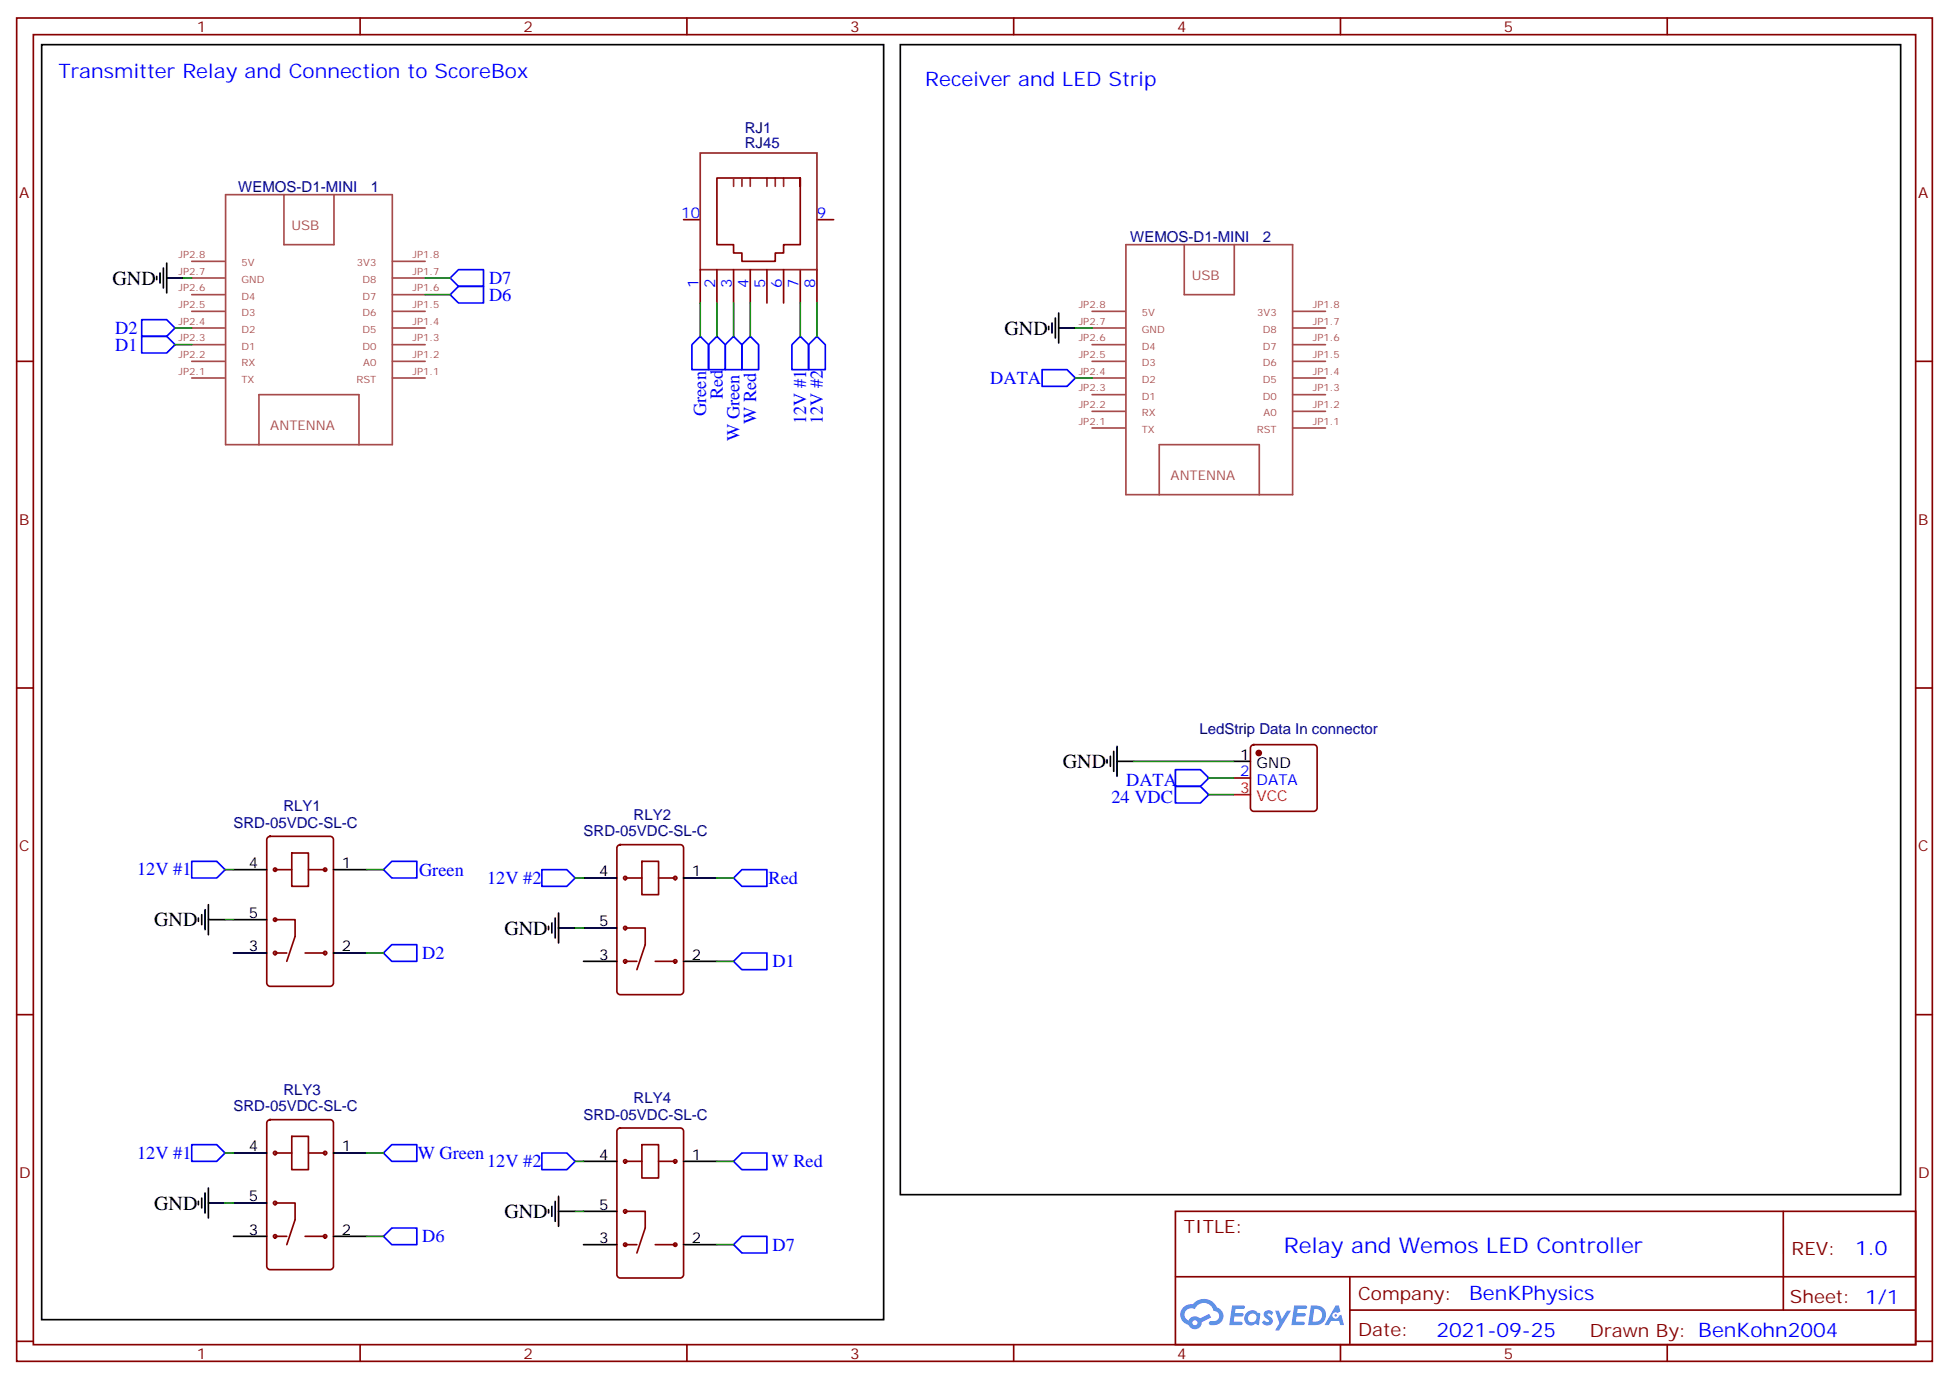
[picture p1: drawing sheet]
<svg xmlns="http://www.w3.org/2000/svg" width="412mm" height="292mm" viewBox="0 0 412 292" stroke-linecap="round" stroke-linejoin="round" font-family="sans-serif">
<g fill="none" stroke="#870000" stroke-width=".35">
<path d="M3.5 3.8h405.4v284.3h-405.4zM7.1 7.3h398.2v277.3h-398.2zM76.2 3.8v3.5M145.3 3.8v3.5M214.5 3.8v3.5M283.6 3.8v3.5M352.8 3.8v3.5M3.5 76.5h3.6M405.3 76.5h3.6M3.5 145.6h3.6M405.3 145.6h3.6M3.5 214.8h3.6"/>
<path d="M405.3 214.8h3.6M248.7 256.4h156.6v28.2h-156.6zM377.3 256.4v20.9M248.7 270.2h156.5M285.6 277.3h119.6M285.6 270.2v14.2M3.5 283.9h3.6M76.2 284.6v3.5M145.3 284.6v3.5M214.5 284.6v3.5M283.6 284.6v3.5M352.8 284.6v3.5"/>
<path d="M405.3 283.9h3.6"/>
</g>
<g fill="#5487ff">
<path d="M267.7 277.6a1.22 1.22 0 0 1 1.7 .2l-.4 .6a.47 .47 0 0 0-.3-.4 .47 .47 0 0 0-.5 .2v.1a1.55 1.55 0 0 1 1.1 1.5 1.34 1.34 0 0 1-2.3 .2l.5-.6 .7 .5a.29 .29 0 0 0 .3-.3 .29 .29 0 0 0-.2-.3 1.04 1.04 0 0 1-.6-1.7z"/>
<path d="M260.7 276.3h2.1a.43 .43 0 0 1 .5 .1 .43 .43 0 0 1 .1 .5l-.3 .2h-1.7l-.1 .8h1.5a.37 .37 0 0 1 .3 .4 .37 .37 0 0 1-.3 .4h-1.6l-.2 1.1h1.3a.43 .43 0 0 1 .5 0 .43 .43 0 0 1 .1 .5l-.3 .2h-2.5z"/>
<path d="M273.8 276.3h2.2a.43 .43 0 0 1 .4 .1 .43 .43 0 0 1 .1 .5l-.3 .2h-1.6l-.2 .8h1.6a.37 .37 0 0 1 .3 .4 .37 .37 0 0 1-.4 .4h-1.6l-.1 1.1h1.3a.43 .43 0 0 1 .4 0 .43 .43 0 0 1 .1 .5l-.3 .2h-2.4z"/>
<path d="M282.6 276.3h.7l.3 1.3-.6 .3a.69 .69 0 0 0-1 .3 .69 .69 0 0 0 .4 .9 .69 .69 0 0 0 .9-.6l.5-.2 .6 2.2h-.8l-.2-.9h-1.8l-.5 .9h-.8z"/>
<path d="M269.8 277.4h.8l.6 1.8 1.1-1.8h.9l-2.6 4.2h-.8l.9-1.5z"/>
<path d="M277.4 276.3l-.6 4.2h1.3a2.11 2.11 0 0 0 2.5-2.1 2.11 2.11 0 0 0-2.5-2.1zM278.1 277.1a1.39 1.39 0 0 1 1.7 1.4 1.39 1.39 0 0 1-1.8 1.3h-.3z"/>
<path d="M263.7 277.9a1.47 1.47 0 0 0-.1 2.1 1.47 1.47 0 0 0 2.1 .2l.7 .3 .3-2.3-.2-.3h-.4a1.49 1.49 0 0 0-2.4 0zM264.4 278.3a.92 .92 0 0 1 1.5 .5 .92 .92 0 0 1-1.3 1.1 .9 .9 0 0 1-.2-1.6z"/>
<path d="M250.4 276.7a2.18 2.18 0 0 0 1.1 3.7 1.44 1.44 0 0 0 1.6 .9 1.44 1.44 0 0 0 1.2-1.4l2-1.1-.5-.7-1.9 1a1.47 1.47 0 0 0-2.4 .4 1.39 1.39 0 0 1-.7-1.9 1.39 1.39 0 0 1 2-.5 2.08 2.08 0 0 1 2.2-1.3 2.08 2.08 0 0 1 1.8 1.7 1.07 1.07 0 0 1 1.2 1 1.07 1.07 0 0 1-1 1.1h-.7a.43 .43 0 0 0-.5 .4 .43 .43 0 0 0 .4 .5 2 2 0 0 0 2.4-1 2 2 0 0 0-.7-2.6l-.4-.2a2.98 2.98 0 0 0-5.1-.6l-1.1 .1zM252.3 280a.55 .55 0 0 1 1.1 0 .55 .55 0 0 1-1.1 0z"/>
<circle cx="282.6" cy="278.4" r=".26"/>
</g>
<g fill="none" stroke="#000" stroke-width=".35">
<path d="M8.8 9.5h178.2v269.8h-178.2zM190.5 9.5h211.7v243.4h-211.7zM33.2 58.5v.7M33.9 57.8v2.1M34.6 56.7v4.3M35.3 58.8h3.5M35.3 55.7v6.3M221.9 69.1v.7M222.6 68.4v2.1M223.3 67.3v4.2M224 69.4h3.5M224 66.3v6.3"/>
<path d="M235.7 159v4.3M236.4 158v6.3M234.2 160.8v.7M234.9 160.1v2.1M236.4 161.1h3.5M261.1 161.1h3.5M42 194.3v.7M42.7 193.6v2.1M43.4 192.5v4.3M44.1 194.7h3.5M44.1 191.5v6.3M49.4 184.1h7"/>
<path d="M49.4 194.7h7M70.6 184.1h7M116.1 196.1v.7M116.8 195.4v2.1M117.5 194.3v4.2M118.2 196.4h3.5M118.2 193.3v6.3M123.5 185.8h7M123.5 196.4h7M144.6 185.8h7.1M49.4 201.7h7M70.6 201.7h7"/>
<path d="M123.5 203.5h7M144.6 203.5h7.1M42 254.3v.7M42.7 253.6v2.1M43.4 252.5v4.3M44.1 254.6h3.5M44.1 251.5v6.3M49.4 244.1h7M49.4 254.6h7M70.6 244.1h7M116.1 256v.8M116.8 255.3v2.2"/>
<path d="M117.5 254.3v4.2M118.2 256.4h3.5M118.2 253.2v6.4M123.5 245.8h7M123.5 256.4h7M144.6 245.8h7.1M49.4 261.7h7M70.6 261.7h7M123.5 263.5h7M144.6 263.5h7.1"/>
</g>
<g fill="none" stroke="#870000" stroke-width=".35">
<path d="M169.3 37.7h-17.6v14.1h3.5v1.8h1.8v1.7h7v-1.7h1.8v-1.8h3.5v-14.1v1.7M144.6 46.5h3.6M148.2 57.1v7M151.7 57.1v7M155.2 57.1v7M158.7 57.1v7M162.3 57.1v7M165.8 57.1v7M169.3 57.1v7M172.9 46.5h3.5M172.9 57.1v7M264.8 157.8l.5-.2h12.7a.71 .71 0 0 1 .7 .7v12.7a.76 .76 0 0 1-.7 .7h-12.7a.76 .76 0 0 1-.7-.7v-12.7z"/>
<path d="M56.7 177.2l.4-.2h12.7a.71 .71 0 0 1 .8 .7v30.4a.76 .76 0 0 1-.8 .7h-12.7a.76 .76 0 0 1-.7-.7v-30.4zM130.8 179l.4-.2h12.7a.71 .71 0 0 1 .7 .7v30.3a.76 .76 0 0 1-.7 .7h-12.7a.76 .76 0 0 1-.7-.7v-30.3zM261.1 164.7h3.5M58.2 194.7h4.2v3.5l-1.7 5.3M58.2 184.1h3.5M61.7 180.6h3.6v7h-3.6zM65.3 184.1h3.5M132.3 196.4h4.2v3.6l-1.7 5.2M132.3 185.8h3.5M135.8 182.3h3.5v7.1h-3.5zM139.3 185.8h3.6M58.2 201.7h2.5"/>
<path d="M64.6 201.7h4.2M132.3 203.5h2.5M138.6 203.5h4.3M56.7 237.2l.4-.2h12.7a.71 .71 0 0 1 .8 .7v30.3a.76 .76 0 0 1-.8 .7h-12.7a.76 .76 0 0 1-.7-.7v-30.3zM130.8 239l.4-.2h12.7a.71 .71 0 0 1 .7 .7v30.3a.76 .76 0 0 1-.7 .7h-12.7a.76 .76 0 0 1-.7-.7v-30.3zM58.2 254.6h4.2v3.6l-1.7 5.3M58.2 244.1h3.5M61.7 240.5h3.6v7.1h-3.6zM65.3 244.1h3.5M132.3 256.4h4.2v3.5l-1.7 5.3M132.3 245.8h3.5M135.8 242.3h3.5v7h-3.5z"/>
<path d="M139.3 245.8h3.6M58.2 261.7h2.5M64.6 261.7h4.2M132.3 263.5h2.5M138.6 263.5h4.3"/>
<circle cx="58.2" cy="194.7" r=".35"/>
<circle cx="58.2" cy="184.1" r=".35"/>
<circle cx="68.8" cy="184.1" r=".35"/>
<circle cx="132.3" cy="185.8" r=".35"/>
<circle cx="132.3" cy="196.4" r=".35"/>
<circle cx="142.9" cy="185.8" r=".35"/>
<circle cx="58.2" cy="201.7" r=".35"/>
<circle cx="68.8" cy="201.7" r=".35"/>
<circle cx="132.3" cy="203.5" r=".35"/>
<circle cx="142.9" cy="203.5" r=".35"/>
<circle cx="58.2" cy="254.6" r=".35"/>
<circle cx="58.2" cy="244.1" r=".35"/>
<circle cx="68.8" cy="244.1" r=".35"/>
<circle cx="132.3" cy="245.8" r=".35"/>
<circle cx="132.3" cy="256.4" r=".35"/>
<circle cx="142.9" cy="245.8" r=".35"/>
<circle cx="58.2" cy="261.7" r=".35"/>
<circle cx="68.8" cy="261.7" r=".35"/>
<circle cx="132.3" cy="263.5" r=".35"/>
<circle cx="142.9" cy="263.5" r=".35"/>
</g>
<path d="M148.2 32.4h24.7v24.7h-24.7zM155.2 37.7v1.7M157 37.7v1.7M158.7 37.7v1.7M162.3 37.7v1.7M164 37.7v1.7M165.8 37.7v1.7" fill="none" stroke="#8c2424" stroke-width=".35"/>
<g fill="none" stroke="#00f" stroke-width=".35">
<path d="M95.2 58.8l1.8-1.7h5.3v3.5h-5.3zM30 67.7h5.3l1.7 1.7-1.7 1.8h-5.3zM30 71.2h5.3l1.7 1.8-1.7 1.7h-5.3zM95.2 62.4l1.8-1.8h5.3v3.5h-5.3zM148.2 71.2l1.7 1.8v5.2h-3.5v-5.2zM151.7 71.2l1.8 1.8v5.2h-3.6v-5.2zM155.2 71.2l1.8 1.8v5.2h-3.5v-5.2zM158.7 71.2l1.8 1.8v5.2h-3.5v-5.2zM169.3 71.2l1.8 1.8v5.2h-3.5v-5.2zM172.9 71.2l1.7 1.8v5.2h-3.5v-5.2zM220.5 78.2h5.3l1.7 1.8-1.7 1.8h-5.3zM248.7 162.9h5.3l1.8 1.8-1.8 1.7h-5.3z"/>
<path d="M248.7 166.4h5.3l1.8 1.8-1.8 1.8h-5.3zM40.6 182.3h5.3l1.7 1.8-1.7 1.7h-5.3zM81.1 184.1l1.8-1.8h5.3v3.5h-5.3zM82.9 200h5.3v3.5h-5.3l-1.8-1.8zM114.7 184.1h5.2l1.8 1.7-1.8 1.8h-5.2zM155.2 185.8l1.8-1.7h5.3v3.5h-5.3zM155.2 203.5l1.8-1.8h5.3v3.5h-5.3zM40.6 242.3h5.3l1.7 1.8-1.7 1.7h-5.3zM81.1 244.1l1.8-1.8h5.3v3.5h-5.3zM114.7 244.1h5.2l1.8 1.7-1.8 1.8h-5.2zM155.2 245.8l1.8-1.7h5.3v3.5h-5.3zM81.1 261.7l1.8-1.8h5.3v3.6h-5.3z"/>
<path d="M155.2 263.5l1.8-1.8h5.3v3.5h-5.3z"/>
</g>
<g fill="none" stroke="#008700" stroke-width=".35">
<path d="M38.8 58.8h1.8M90 58.8h5.2M37 69.4h3.6M37 73h3.6M90 62.4h5.2M148.2 64.1v7.1M151.7 64.1v7.1M155.2 64.1v7.1M158.7 64.1v7.1M169.3 64.1v7.1M172.9 64.1v7.1M227.5 69.4h3.6"/>
<path d="M227.5 80h3.6M239.9 161.1h21.2M255.8 164.7h5.3M255.8 168.2h5.3M47.6 184.1h1.8M47.6 194.7h1.8M77.6 184.1h3.5M121.7 185.8h1.8M121.7 196.4h1.8M151.7 185.8h3.5M77.6 201.7h3.5M151.7 203.5h3.5"/>
<path d="M47.6 244.1h1.8M47.6 254.6h1.8M77.6 244.1h3.5M121.7 245.8h1.8M121.7 256.4h1.8M151.7 245.8h3.5M77.6 261.7h3.5M151.7 263.5h3.5"/>
</g>
<g fill="none" stroke="#a64a4a" stroke-width=".35">
<path d="M40.6 58.8h6.9M40.6 55.3h6.9M47.7 41.2h35.3v52.9h-35.3zM60.1 41.2v10.6h10.6v-10.6M83 58.8h7M83 55.3h7M238.2 51.8h35.3v52.9h-35.3zM250.6 51.8v10.6h10.6v-10.6M40.6 76.5h6.9M40.6 73h6.9M40.6 69.4h6.9M40.6 65.9h6.9"/>
<path d="M40.6 62.4h6.9M83 76.5h7M83 73h7M83 69.4h7M83 65.9h7M83 62.4h7M231.1 76.5h6.9M231.1 73h6.9M231.1 69.4h6.9M231.1 65.9h6.9M273.5 76.5h7M273.5 73h7"/>
<path d="M273.5 69.4h7M273.5 65.9h7M40.6 80h6.9M54.8 94.1v-10.6h21.2v10.6M83 80h7M231.1 80h6.9M231.1 83.5h6.9M231.1 90.6h6.9M231.1 87.1h6.9M273.5 80h7M273.5 83.5h7M273.5 90.6h7"/>
<path d="M273.5 87.1h7M245.3 104.7v-10.6h21.2v10.6"/>
</g>
<path d="M261.1 168.2h3.5" fill="none" stroke="#f00" stroke-width=".35"/>
<circle cx="266.3" cy="159.4" r=".53" fill="#870000" stroke="#870000" stroke-width=".35"/>
<text font-size="4.6" fill="#00f" x="271.6" y="265.2">Relay and Wemos LED Controller</text>
<g font-size="4.2" fill="#00f">
<text x="12.3" y="16.5">Transmitter Relay and Connection to ScoreBox</text>
<text x="195.8" y="18.3">Receiver and LED Strip</text>
<text x="392.5" y="265.7">1.0</text>
<text x="310.9" y="275.2">BenKPhysics</text>
<text x="304" y="283">2021-09-25</text>
</g>
<g font-size="4.2">
<text x="23.8" y="60.3">GND</text>
<text x="212.5" y="70.9">GND</text>
<text x="224.9" y="162.6">GND</text>
<text x="32.6" y="196.1">GND</text>
<text x="106.7" y="197.9">GND</text>
<text x="32.6" y="256.1">GND</text>
<text x="106.7" y="257.8">GND</text>
</g>
<g font-size="3.9" fill="#00f">
<text x="103.5" y="60.1">D7</text>
<text x="103.5" y="63.6">D6</text>
<text x="24.4" y="70.7">D2</text>
<text x="24.4" y="74.2">D1</text>
<text x="209.5" y="81.2">DATA</text>
<text x="149.4" y="88.1" transform="rotate(-90 149.4 88.1)">Green</text>
<text x="152.9" y="84.5" transform="rotate(-90 152.9 84.5)">Red</text>
<text x="160" y="89.8" transform="rotate(-90 160 89.8)">W Red</text>
<text x="170.6" y="89.8" transform="rotate(-90 170.6 89.8)">12V #1</text>
<text x="174.1" y="89.8" transform="rotate(-90 174.1 89.8)">12V #2</text>
<text x="156.5" y="93.4" transform="rotate(-90 156.5 93.4)">W Green</text>
<text x="238.3" y="166.4">DATA</text>
<text x="235.2" y="170">24 VDC</text>
<text x="29" y="185.3">12V #1</text>
<text x="88.7" y="185.4">Green</text>
<text x="103.1" y="187.1">12V #2</text>
<text x="162.6" y="187.1">Red</text>
<text x="89.4" y="203">D2</text>
<text x="163.4" y="204.7">D1</text>
<text x="29" y="245.3">12V #1</text>
<text x="88.4" y="245.3">W Green</text>
<text x="103.1" y="247.1">12V #2</text>
<text x="163.2" y="247.1">W Red</text>
<text x="89.4" y="262.9">D6</text>
<text x="163.4" y="264.7">D7</text>
</g>
<g font-size="3.9" fill="#800">
<text x="250.5" y="261">TITLE:</text>
<text x="379.1" y="265.7">REV:</text>
<text x="287.4" y="275.2">Company:</text>
<text x="378.7" y="275.8">Sheet: 1/1</text>
<text x="287.4" y="282.9">Date:</text>
<text x="336.4" y="282.9">Drawn By: BenKohn2004</text>
</g>
<g font-size="3.2" fill="#800">
<text x="41.6" y="6.8">1</text>
<text x="110.8" y="6.8">2</text>
<text x="179.9" y="6.8">3</text>
<text x="249.1" y="6.8">4</text>
<text x="318.2" y="6.8">5</text>
<text x="4.1" y="41.9">A</text>
<text x="405.9" y="41.9">A</text>
<text x="4.1" y="111.1">B</text>
<text x="405.9" y="111.1">B</text>
<text x="4.1" y="180.2">C</text>
<text x="405.9" y="180.2">C</text>
<text x="4.1" y="249.3">D</text>
<text x="405.9" y="249.3">D</text>
<text x="41.6" y="287.6">1</text>
<text x="110.8" y="287.6">2</text>
<text x="179.9" y="287.6">3</text>
<text x="249.1" y="287.6">4</text>
<text x="318.2" y="287.6">5</text>
</g>
<g font-size="3.2" fill="#000080">
<text x="157.6" y="28.2">RJ1</text>
<text x="157.6" y="31.3">RJ45</text>
<text x="50.4" y="40.6">WEMOS-D1-MINI</text>
<text x="78.5" y="40.6">1</text>
<text x="239.2" y="51.1">WEMOS-D1-MINI</text>
<text x="267.2" y="51.2">2</text>
<text x="253.8" y="155.3">LedStrip Data In connector</text>
<text x="60" y="171.7">RLY1</text>
<text x="134.1" y="173.5">RLY2</text>
<text x="49.4" y="175.3">SRD-05VDC-SL-C</text>
<text x="123.5" y="177">SRD-05VDC-SL-C</text>
<text x="60" y="231.7">RLY3</text>
<text x="134.1" y="233.5">RLY4</text>
<text x="49.4" y="235.2">SRD-05VDC-SL-C</text>
<text x="123.5" y="237">SRD-05VDC-SL-C</text>
</g>
<g font-size="3.2" fill="#00f">
<text x="144.1" y="46.1">10</text>
<text x="172.9" y="46.1">9</text>
<text x="147.8" y="60.9" transform="rotate(-90 147.8 60.9)">1</text>
<text x="151.3" y="60.9" transform="rotate(-90 151.3 60.9)">2</text>
<text x="154.9" y="60.9" transform="rotate(-90 154.9 60.9)">3</text>
<text x="158.4" y="60.9" transform="rotate(-90 158.4 60.9)">4</text>
<text x="161.9" y="60.9" transform="rotate(-90 161.9 60.9)">5</text>
<text x="165.5" y="60.9" transform="rotate(-90 165.5 60.9)">6</text>
<text x="169" y="60.9" transform="rotate(-90 169 60.9)">7</text>
<text x="172.5" y="60.9" transform="rotate(-90 172.5 60.9)">8</text>
<text x="262.4" y="164.3">2</text>
<text x="265.9" y="166.1">DATA</text>
</g>
<g font-size="3.2">
<text x="262.4" y="160.8">1</text>
<text x="265.9" y="162.6">GND</text>
<text x="52.7" y="183.7">4</text>
<text x="72.3" y="183.7">1</text>
<text x="126.7" y="185.5">4</text>
<text x="146.4" y="185.5">1</text>
<text x="52.7" y="194.3">5</text>
<text x="126.7" y="196.1">5</text>
<text x="52.7" y="201.4">3</text>
<text x="72.3" y="201.4">2</text>
<text x="126.7" y="203.1">3</text>
<text x="146.4" y="203.1">2</text>
<text x="52.7" y="243.7">4</text>
<text x="72.3" y="243.7">1</text>
<text x="126.7" y="245.5">4</text>
<text x="146.4" y="245.5">1</text>
<text x="52.7" y="254.3">5</text>
<text x="126.7" y="256">5</text>
<text x="52.7" y="261.3">3</text>
<text x="72.3" y="261.3">2</text>
<text x="126.7" y="263.1">3</text>
<text x="146.4" y="263.1">2</text>
</g>
<g font-size="3.2" fill="#f00">
<text x="262.4" y="167.9">3</text>
<text x="265.9" y="169.6">VCC</text>
</g>
<g font-size="2.8" fill="#a54b4b">
<text x="61.7" y="48.6">USB</text>
<text x="252.2" y="59.2">USB</text>
<text x="57.2" y="90.9">ANTENNA</text>
<text x="247.7" y="101.5">ANTENNA</text>
</g>
<g font-size="2.1" fill="#a54b4b">
<text x="37.8" y="58.1">JP2.7</text>
<text x="37.8" y="54.6">JP2.8</text>
<text x="51.1" y="59.9">GND</text>
<text x="51.1" y="56.4">5V</text>
<text x="75.5" y="56.4">3V3</text>
<text x="76.7" y="59.9">D8</text>
<text x="87.3" y="58.1">JP1.7</text>
<text x="87.3" y="54.6">JP1.8</text>
<text x="37.8" y="65.2">JP2.5</text>
<text x="37.8" y="61.7">JP2.6</text>
<text x="51.1" y="63.4">D4</text>
<text x="76.7" y="63.4">D7</text>
<text x="87.3" y="65.2">JP1.5</text>
<text x="87.3" y="61.7">JP1.6</text>
<text x="228.3" y="65.2">JP2.8</text>
<text x="277.8" y="65.2">JP1.8</text>
<text x="37.8" y="68.7">JP2.4</text>
<text x="51.1" y="70.5">D2</text>
<text x="51.1" y="66.9">D3</text>
<text x="76.7" y="70.5">D5</text>
<text x="76.7" y="66.9">D6</text>
<text x="87.3" y="68.7">JP1.4</text>
<text x="228.3" y="68.7">JP2.7</text>
<text x="241.6" y="70.5">GND</text>
<text x="241.6" y="66.9">5V</text>
<text x="266" y="66.9">3V3</text>
<text x="267.2" y="70.5">D8</text>
<text x="277.8" y="68.7">JP1.7</text>
<text x="37.8" y="75.8">JP2.2</text>
<text x="37.8" y="72.3">JP2.3</text>
<text x="51.1" y="77.5">RX</text>
<text x="51.1" y="74">D1</text>
<text x="76.7" y="74">D0</text>
<text x="76.9" y="77.5">A0</text>
<text x="87.3" y="75.8">JP1.2</text>
<text x="87.3" y="72.3">JP1.3</text>
<text x="228.3" y="75.8">JP2.5</text>
<text x="228.3" y="72.3">JP2.6</text>
<text x="241.6" y="77.5">D3</text>
<text x="241.6" y="74">D4</text>
<text x="267.2" y="77.5">D6</text>
<text x="267.2" y="74">D7</text>
<text x="277.8" y="75.8">JP1.5</text>
<text x="277.8" y="72.3">JP1.6</text>
<text x="37.8" y="79.3">JP2.1</text>
<text x="51.1" y="81.1">TX</text>
<text x="75.4" y="81.1">RST</text>
<text x="87.3" y="79.3">JP1.1</text>
<text x="228.3" y="82.8">JP2.3</text>
<text x="228.3" y="79.3">JP2.4</text>
<text x="241.6" y="81.1">D2</text>
<text x="267.2" y="81.1">D5</text>
<text x="277.8" y="82.8">JP1.3</text>
<text x="277.8" y="79.3">JP1.4</text>
<text x="228.3" y="89.9">JP2.1</text>
<text x="228.3" y="86.4">JP2.2</text>
<text x="241.6" y="88.1">RX</text>
<text x="241.6" y="84.6">D1</text>
<text x="267.2" y="84.6">D0</text>
<text x="267.4" y="88.1">A0</text>
<text x="277.8" y="89.9">JP1.1</text>
<text x="277.8" y="86.4">JP1.2</text>
<text x="241.6" y="91.6">TX</text>
<text x="265.9" y="91.6">RST</text>
</g>
</svg>
